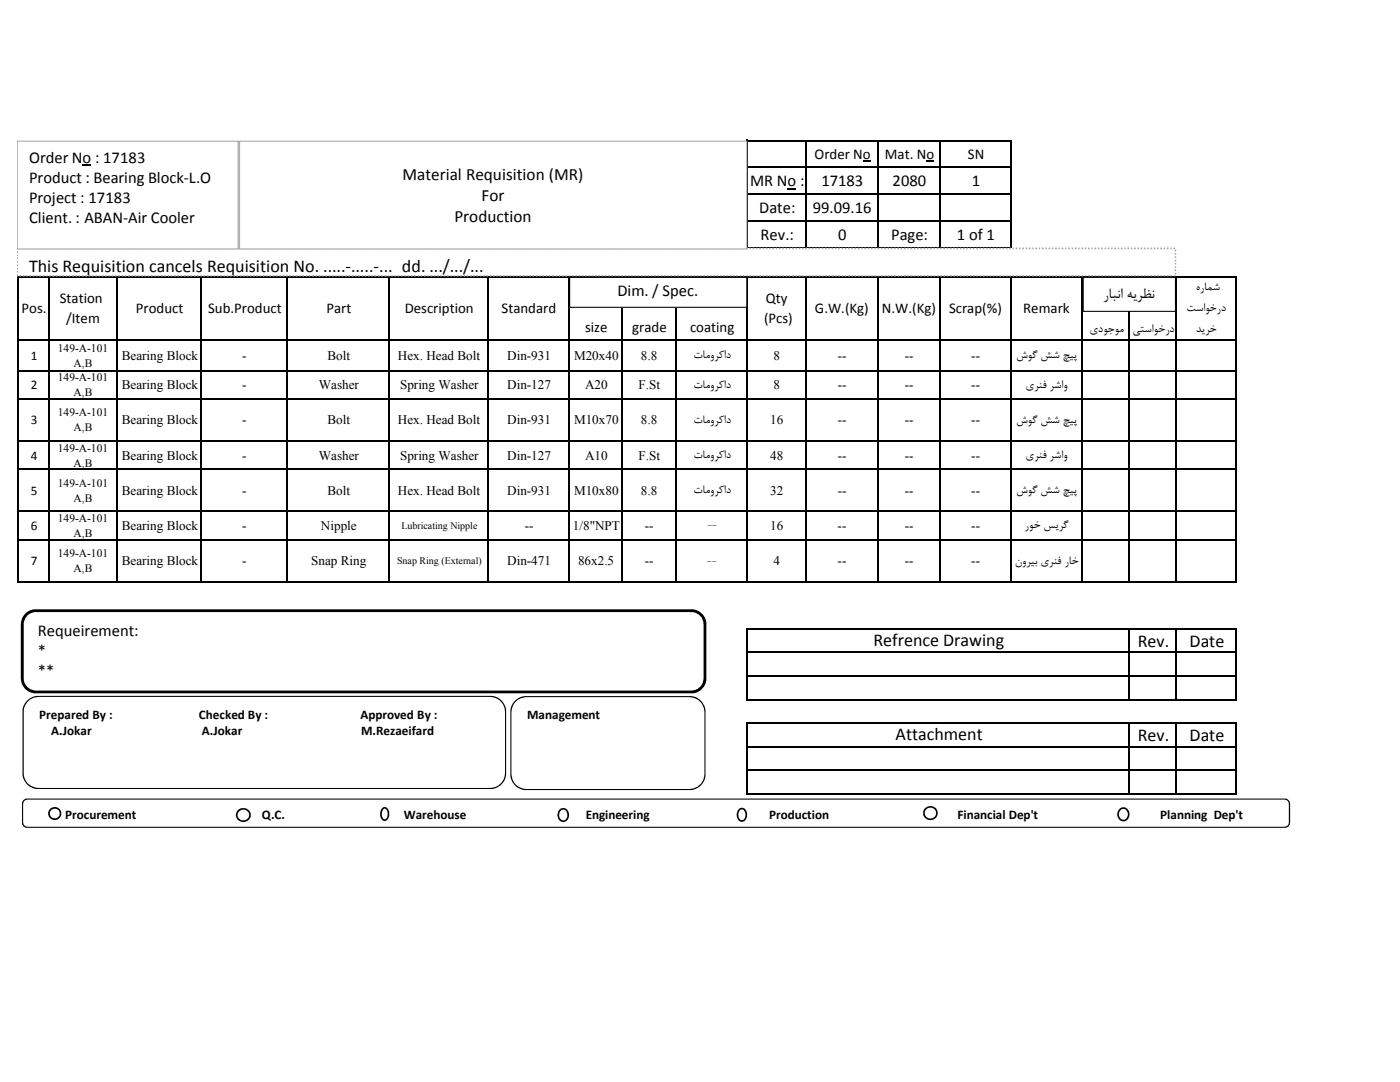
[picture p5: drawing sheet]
<svg xmlns="http://www.w3.org/2000/svg" width="279mm" height="216mm" viewBox="0 0 279 216" stroke-linecap="round" stroke-linejoin="round" font-family="sans-serif">
<path d="M157.2 37.6h1.7v.2h-1.7zM172.2 32.1h1.5v.2h-1.5zM184.9 32.1h1.6v.2h-1.6z" fill="#000"/>
<g fill="none" stroke="#000" stroke-width=".3">
<path d="M149.2 27.9v21.8M149.3 28h52.5M149.3 33.4h52.5M149.3 38.8h52.5M160.8 28.2v21.5M175.2 28.2v21.5M187.6 28.2v21.5M201.7 28.2v88M3.6 55v61.2M3.7 55.2h243.1M9.8 55.3v60.9M23.3 55.3v60.9"/>
<path d="M40.2 55.3v60.9M57.3 55.3v60.9M77.6 55.3v60.9M97.4 55.3v60.9M113.5 55.3v60.9M124.2 55.3v60.9M134.9 55.3v60.9M149.2 55.3v60.9M149.3 44.2h52.5M149.3 49.6h52.5M160.8 55.3v60.9M175.2 55.3v60.9"/>
<path d="M187.6 55.3v60.9M216 55.3v60.9M225.4 55.3v60.9M234.7 55.3v60.9M246.7 55.3v60.9M3.7 67.8h243.1M3.7 73.9h243.1M3.7 79.6h243.1M3.7 88h243.1M3.7 93.6h243.1M3.7 102h243.1M3.7 107.7h243.1"/>
<path d="M3.7 116.1h243.1M149.2 125.3v14.4M149.3 125.5h97.5M149.3 130.2h97.5M149.3 134.9h97.5M149.3 139.6h97.5M225.4 125.6v14.1M234.7 125.6v14.1M246.7 125.6v14.1M149.2 144.1v14.4M149.3 144.3h97.5M149.3 149h97.5"/>
<path d="M149.3 153.7h97.5M149.3 158.4h97.5M225.4 144.4v14.1M234.7 144.4v14.1M246.7 144.4v14.1"/>
</g>
<path d="M3.4 49.6h231.2v5.4h-231.2z" fill="#fff"/>
<path d="M3.4 54.7h.2v.3h-.2zM3.4 54.1h.2v.3h-.2zM3.4 53.4h.2v.3h-.2zM3.4 52.7h.2v.4h-.2zM3.4 52.1h.2v.3h-.2zM3.4 51.4h.2v.4h-.2zM3.4 50.8h.2v.3h-.2zM3.4 50.1h.2v.4h-.2zM3.4 49.4h.2v.3h-.2l.2-.1v.2h-.2zM3.9 49.4h.3v.3h-.3zM4.5 49.4h.4v.3h-.4zM5.2 49.4h.3v.3h-.3zM5.8 49.4h.4v.3h-.4zM6.5 49.4h.3v.3h-.3zM7.2 49.4h.3v.3h-.3zM7.8 49.4h.3v.3h-.3zM8.5 49.4h.3v.3h-.3zM9.1 49.4h.3v.3h-.3zM9.8 49.4h.3v.3h-.3zM10.5 49.4h.3v.3h-.3zM11.1 49.4h.3v.3h-.3zM11.8 49.4h.3v.3h-.3zM12.4 49.4h.3v.3h-.3zM13.1 49.4h.3v.3h-.3zM13.7 49.4h.4v.3h-.4zM14.4 49.4h.3v.3h-.3zM15 49.4h.4v.3h-.4zM15.7 49.4h.3v.3h-.3zM16.3 49.4h.4v.3h-.4zM17 49.4h.3v.3h-.3zM17.7 49.4h.3v.3h-.3zM18.3 49.4h.3v.3h-.3zM19 49.4h.3v.3h-.3zM19.6 49.4h.3v.3h-.3zM20.3 49.4h.3v.3h-.3zM21 49.4h.3v.3h-.3zM21.6 49.4h.3v.3h-.3zM22.3 49.4h.3v.3h-.3zM22.9 49.4h.3v.3h-.3zM23.6 49.4h.3v.3h-.3zM24.2 49.4h.4v.3h-.4zM24.9 49.4h.3v.3h-.3zM25.5 49.4h.4v.3h-.4zM26.2 49.4h.3v.3h-.3zM26.8 49.4h.4v.3h-.4zM27.5 49.4h.3v.3h-.3zM28.2 49.4h.3v.3h-.3zM28.8 49.4h.3v.3h-.3zM29.5 49.4h.3v.3h-.3zM30.1 49.4h.3v.3h-.3zM30.8 49.4h.3v.3h-.3zM31.5 49.4h.3v.3h-.3zM32.1 49.4h.3v.3h-.3zM32.8 49.4h.3v.3h-.3zM33.4 49.4h.3v.3h-.3zM34.1 49.4h.3v.3h-.3zM34.7 49.4h.4v.3h-.4zM35.4 49.4h.3v.3h-.3zM36 49.4h.4v.3h-.4zM36.7 49.4h.3v.3h-.3zM37.3 49.4h.4v.3h-.4zM38 49.4h.3v.3h-.3zM38.7 49.4h.3v.3h-.3zM39.3 49.4h.3v.3h-.3zM40 49.4h.3v.3h-.3zM40.6 49.4h.3v.3h-.3zM41.3 49.4h.3v.3h-.3zM42 49.4h.2v.3h-.2zM42.6 49.4h.3v.3h-.3zM43.3 49.4h.3v.3h-.3zM43.9 49.4h.3v.3h-.3zM44.6 49.4h.3v.3h-.3zM45.2 49.4h.4v.3h-.4zM45.9 49.4h.3v.3h-.3zM46.5 49.4h.4v.3h-.4zM47.2 49.4h.3v.3h-.3zM47.8 49.4h.4v.3h-.4zM48.5 49.4h.3v.3h-.3zM49.1 49.4h.4v.3h-.4zM49.8 49.4h.3v.3h-.3zM50.5 49.4h.3v.3h-.3zM51.1 49.4h.3v.3h-.3zM51.8 49.4h.3v.3h-.3zM52.5 49.4h.2v.3h-.2zM53.1 49.4h.3v.3h-.3zM53.8 49.4h.3v.3h-.3zM54.4 49.4h.3v.3h-.3zM55.1 49.4h.3v.3h-.3zM55.7 49.4h.3v.3h-.3zM56.4 49.4h.3v.3h-.3zM57 49.4h.4v.3h-.4zM57.7 49.4h.3v.3h-.3zM58.3 49.4h.4v.3h-.4zM59 49.4h.3v.3h-.3zM59.6 49.4h.4v.3h-.4zM60.3 49.4h.3v.3h-.3zM61 49.4h.3v.3h-.3zM61.6 49.4h.3v.3h-.3zM62.3 49.4h.3v.3h-.3zM62.9 49.4h.3v.3h-.3zM63.6 49.4h.3v.3h-.3zM64.3 49.4h.3v.3h-.3zM64.9 49.4h.3v.3h-.3zM65.6 49.4h.3v.3h-.3zM66.2 49.4h.3v.3h-.3zM66.9 49.4h.3v.3h-.3zM67.5 49.4h.4v.3h-.4zM68.2 49.4h.3v.3h-.3zM68.8 49.4h.4v.3h-.4zM69.5 49.4h.3v.3h-.3zM70.1 49.4h.4v.3h-.4zM70.8 49.4h.3v.3h-.3zM71.5 49.4h.3v.3h-.3zM72.1 49.4h.3v.3h-.3zM72.8 49.4h.3v.3h-.3zM73.4 49.4h.3v.3h-.3zM74.1 49.4h.3v.3h-.3zM74.8 49.4h.3v.3h-.3zM75.4 49.4h.3v.3h-.3zM76.1 49.4h.3v.3h-.3zM76.7 49.4h.3v.3h-.3zM77.4 49.4h.3v.3h-.3zM78 49.4h.4v.3h-.4zM78.7 49.4h.3v.3h-.3zM79.3 49.4h.4v.3h-.4zM80 49.4h.3v.3h-.3zM80.6 49.4h.4v.3h-.4zM81.3 49.4h.3v.3h-.3zM82 49.4h.3v.3h-.3zM82.6 49.4h.3v.3h-.3zM83.3 49.4h.3v.3h-.3zM83.9 49.4h.3v.3h-.3zM84.6 49.4h.3v.3h-.3zM85.3 49.4h.3v.3h-.3zM85.9 49.4h.3v.3h-.3zM86.6 49.4h.3v.3h-.3zM87.2 49.4h.3v.3h-.3zM87.9 49.4h.3v.3h-.3zM88.5 49.4h.4v.3h-.4zM89.2 49.4h.3v.3h-.3zM89.8 49.4h.4v.3h-.4zM90.5 49.4h.3v.3h-.3zM91.1 49.4h.4v.3h-.4zM91.8 49.4h.3v.3h-.3zM92.5 49.4h.3v.3h-.3zM93.1 49.4h.3v.3h-.3zM93.8 49.4h.3v.3h-.3zM94.4 49.4h.3v.3h-.3zM95.1 49.4h.3v.3h-.3zM95.8 49.4h.3v.3h-.3zM96.4 49.4h.3v.3h-.3zM97.1 49.4h.3v.3h-.3zM97.7 49.4h.3v.3h-.3zM98.4 49.4h.3v.3h-.3zM99 49.4h.4v.3h-.4zM99.7 49.4h.3v.3h-.3zM100.3 49.4h.4v.3h-.4zM101 49.4h.3v.3h-.3zM101.6 49.4h.4v.3h-.4zM102.3 49.4h.3v.3h-.3zM103 49.4h.3v.3h-.3zM103.6 49.4h.3v.3h-.3zM104.3 49.4h.3v.3h-.3zM104.9 49.4h.3v.3h-.3zM105.6 49.4h.3v.3h-.3zM106.3 49.4h.3v.3h-.3zM106.9 49.4h.3v.3h-.3zM107.6 49.4h.3v.3h-.3zM108.2 49.4h.3v.3h-.3zM108.9 49.4h.3v.3h-.3zM109.5 49.4h.4v.3h-.4zM110.2 49.4h.3v.3h-.3zM110.8 49.4h.4v.3h-.4zM111.5 49.4h.3v.3h-.3zM112.1 49.4h.4v.3h-.4zM112.8 49.4h.3v.3h-.3zM113.5 49.4h.3v.3h-.3zM114.1 49.4h.3v.3h-.3zM114.8 49.4h.3v.3h-.3zM115.4 49.4h.3v.3h-.3zM116.1 49.4h.3v.3h-.3zM116.8 49.4h.3v.3h-.3zM117.4 49.4h.3v.3h-.3zM118.1 49.4h.3v.3h-.3zM118.7 49.4h.3v.3h-.3zM119.4 49.4h.3v.3h-.3zM120 49.4h.4v.3h-.4zM120.7 49.4h.3v.3h-.3zM121.3 49.4h.4v.3h-.4zM122 49.4h.3v.3h-.3zM122.6 49.4h.4v.3h-.4zM123.3 49.4h.3v.3h-.3zM124 49.4h.3v.3h-.3zM124.6 49.4h.3v.3h-.3zM125.3 49.4h.3v.3h-.3zM125.9 49.4h.3v.3h-.3zM126.6 49.4h.3v.3h-.3zM127.3 49.4h.3v.3h-.3zM127.9 49.4h.3v.3h-.3zM128.6 49.4h.3v.3h-.3zM129.2 49.4h.3v.3h-.3zM129.9 49.4h.3v.3h-.3zM130.5 49.4h.4v.3h-.4zM131.2 49.4h.3v.3h-.3zM131.8 49.4h.4v.3h-.4zM132.5 49.4h.3v.3h-.3zM133.1 49.4h.4v.3h-.4zM133.8 49.4h.3v.3h-.3zM134.5 49.4h.3v.3h-.3zM135.1 49.4h.3v.3h-.3zM135.8 49.4h.3v.3h-.3zM136.4 49.4h.3v.3h-.3zM137.1 49.4h.3v.3h-.3zM137.8 49.4h.2v.3h-.2zM138.4 49.4h.3v.3h-.3zM139.1 49.4h.3v.3h-.3zM139.7 49.4h.3v.3h-.3zM140.4 49.4h.3v.3h-.3zM141 49.4h.4v.3h-.4zM141.7 49.4h.3v.3h-.3zM142.3 49.4h.4v.3h-.4zM143 49.4h.3v.3h-.3zM143.6 49.4h.4v.3h-.4zM144.3 49.4h.3v.3h-.3zM144.9 49.4h.4v.3h-.4zM145.6 49.4h.3v.3h-.3zM146.3 49.4h.3v.3h-.3zM146.9 49.4h.3v.3h-.3zM147.6 49.4h.3v.3h-.3zM148.3 49.4h.2v.3h-.2zM148.9 49.4h.3v.3h-.3zM149.6 49.4h.3v.3h-.3zM150.2 49.4h.3v.3h-.3zM150.9 49.4h.3v.3h-.3zM151.5 49.4h.3v.3h-.3zM152.2 49.4h.3v.3h-.3zM152.8 49.4h.4v.3h-.4zM153.5 49.4h.3v.3h-.3zM154.1 49.4h.4v.3h-.4zM154.8 49.4h.3v.3h-.3zM155.4 49.4h.4v.3h-.4zM156.1 49.4h.3v.3h-.3zM156.8 49.4h.3v.3h-.3zM157.4 49.4h.3v.3h-.3zM158.1 49.4h.3v.3h-.3zM158.7 49.4h.3v.3h-.3zM159.4 49.4h.3v.3h-.3zM160.1 49.4h.3v.3h-.3zM160.7 49.4h.3v.3h-.3zM161.4 49.4h.3v.3h-.3zM162 49.4h.3v.3h-.3zM162.7 49.4h.3v.3h-.3zM163.3 49.4h.4v.3h-.4zM164 49.4h.3v.3h-.3zM164.6 49.4h.4v.3h-.4zM165.3 49.4h.3v.3h-.3zM165.9 49.4h.4v.3h-.4zM166.6 49.4h.3v.3h-.3zM167.3 49.4h.3v.3h-.3zM167.9 49.4h.3v.3h-.3zM168.6 49.4h.3v.3h-.3zM169.2 49.4h.3v.3h-.3zM169.9 49.4h.3v.3h-.3zM170.6 49.4h.3v.3h-.3zM171.2 49.4h.3v.3h-.3zM171.9 49.4h.3v.3h-.3zM172.5 49.4h.3v.3h-.3zM173.2 49.4h.3v.3h-.3zM173.8 49.4h.4v.3h-.4zM174.5 49.4h.3v.3h-.3zM175.1 49.4h.4v.3h-.4zM175.8 49.4h.3v.3h-.3zM176.4 49.4h.4v.3h-.4zM177.1 49.4h.3v.3h-.3zM177.8 49.4h.3v.3h-.3zM178.4 49.4h.3v.3h-.3zM179.1 49.4h.3v.3h-.3zM179.7 49.4h.3v.3h-.3zM180.4 49.4h.3v.3h-.3zM181.1 49.4h.3v.3h-.3zM181.7 49.4h.3v.3h-.3zM182.4 49.4h.3v.3h-.3zM183 49.4h.3v.3h-.3zM183.7 49.4h.3v.3h-.3zM184.3 49.4h.4v.3h-.4zM185 49.4h.3v.3h-.3zM185.6 49.4h.4v.3h-.4zM186.3 49.4h.3v.3h-.3zM186.9 49.4h.4v.3h-.4zM187.6 49.4h.3v.3h-.3zM188.3 49.4h.3v.3h-.3zM188.9 49.4h.3v.3h-.3zM189.6 49.4h.3v.3h-.3zM190.2 49.4h.3v.3h-.3zM190.9 49.4h.3v.3h-.3zM191.6 49.4h.3v.3h-.3zM192.2 49.4h.3v.3h-.3zM192.9 49.4h.3v.3h-.3zM193.5 49.4h.3v.3h-.3zM194.2 49.4h.3v.3h-.3zM194.8 49.4h.4v.3h-.4zM195.5 49.4h.3v.3h-.3zM196.1 49.4h.4v.3h-.4zM196.8 49.4h.3v.3h-.3zM197.4 49.4h.4v.3h-.4zM198.1 49.4h.3v.3h-.3zM198.8 49.4h.3v.3h-.3zM199.4 49.4h.3v.3h-.3zM200.1 49.4h.3v.3h-.3zM200.7 49.4h.3v.3h-.3zM201.4 49.4h.3v.3h-.3zM202.1 49.4h.3v.3h-.3zM202.7 49.4h.3v.3h-.3zM203.4 49.4h.3v.3h-.3zM204 49.4h.3v.3h-.3zM204.7 49.4h.3v.3h-.3zM205.3 49.4h.4v.3h-.4zM206 49.4h.3v.3h-.3zM206.6 49.4h.4v.3h-.4zM207.3 49.4h.3v.3h-.3zM207.9 49.4h.4v.3h-.4zM208.6 49.4h.3v.3h-.3zM209.3 49.4h.3v.3h-.3zM209.9 49.4h.3v.3h-.3zM210.6 49.4h.3v.3h-.3zM211.2 49.4h.3v.3h-.3zM211.9 49.4h.3v.3h-.3zM212.6 49.4h.3v.3h-.3zM213.2 49.4h.3v.3h-.3zM213.9 49.4h.3v.3h-.3zM214.5 49.4h.3v.3h-.3zM215.2 49.4h.3v.3h-.3zM215.8 49.4h.4v.3h-.4zM216.5 49.4h.3v.3h-.3zM217.1 49.4h.4v.3h-.4zM217.8 49.4h.3v.3h-.3zM218.4 49.4h.4v.3h-.4zM219.1 49.4h.3v.3h-.3zM219.8 49.4h.3v.3h-.3zM220.4 49.4h.3v.3h-.3zM221.1 49.4h.3v.3h-.3zM221.7 49.4h.3v.3h-.3zM222.4 49.4h.3v.3h-.3zM223.1 49.4h.3v.3h-.3zM223.7 49.4h.3v.3h-.3zM224.4 49.4h.3v.3h-.3zM225 49.4h.3v.3h-.3zM225.7 49.4h.3v.3h-.3zM226.3 49.4h.4v.3h-.4zM227 49.4h.3v.3h-.3zM227.6 49.4h.4v.3h-.4zM228.3 49.4h.3v.3h-.3zM228.9 49.4h.4v.3h-.4zM229.6 49.4h.3v.3h-.3zM230.3 49.4h.3v.3h-.3zM230.9 49.4h.3v.3h-.3zM231.6 49.4h.3v.3h-.3zM232.2 49.4h.3v.3h-.3zM232.9 49.4h.3v.3h-.3zM233.6 49.4h.2v.3h-.2zM234.2 49.4h.3v.3h-.3zM234.4 49.8h.3v.4h-.3zM234.4 50.5h.3v.3h-.3zM234.4 51.1h.3v.4h-.3zM234.4 51.8h.3v.4h-.3zM234.4 52.5h.3v.3h-.3zM234.4 53.1h.3v.4h-.3zM234.4 53.8h.3v.3h-.3zM234.4 54.4h.3v.4h-.3zM234.2 54.9h.4v.3h-.4zM233.6 54.9h.3v.3h-.3zM232.9 54.9h.4v.3h-.4zM232.2 54.9h.4v.3h-.4zM231.6 54.9h.3v.3h-.3zM230.9 54.9h.4v.3h-.4zM230.3 54.9h.3v.3h-.3zM229.6 54.9h.4v.3h-.4zM229 54.9h.3v.3h-.3zM228.3 54.9h.3v.3h-.3zM227.7 54.9h.3v.3h-.3zM227 54.9h.3v.3h-.3zM226.4 54.9h.3v.3h-.3zM225.7 54.9h.3v.3h-.3zM225 54.9h.4v.3h-.4zM224.4 54.9h.3v.3h-.3zM223.7 54.9h.4v.3h-.4zM223.1 54.9h.3v.3h-.3zM222.4 54.9h.4v.3h-.4zM221.7 54.9h.4v.3h-.4zM221.1 54.9h.3v.3h-.3zM220.4 54.9h.4v.3h-.4zM219.8 54.9h.3v.3h-.3zM219.1 54.9h.4v.3h-.4zM218.5 54.9h.3v.3h-.3zM217.8 54.9h.3v.3h-.3zM217.2 54.9h.3v.3h-.3zM216.5 54.9h.3v.3h-.3zM215.9 54.9h.3v.3h-.3zM215.2 54.9h.3v.3h-.3zM214.5 54.9h.4v.3h-.4zM213.9 54.9h.3v.3h-.3zM213.2 54.9h.4v.3h-.4zM212.6 54.9h.3v.3h-.3zM211.9 54.9h.4v.3h-.4zM211.2 54.9h.4v.3h-.4zM210.6 54.9h.3v.3h-.3zM209.9 54.9h.4v.3h-.4zM209.3 54.9h.3v.3h-.3zM208.6 54.9h.4v.3h-.4zM208 54.9h.3v.3h-.3zM207.3 54.9h.3v.3h-.3zM206.7 54.9h.3v.3h-.3zM206 54.9h.3v.3h-.3zM205.4 54.9h.3v.3h-.3zM204.7 54.9h.3v.3h-.3zM204 54.9h.4v.3h-.4zM203.4 54.9h.3v.3h-.3zM202.7 54.9h.4v.3h-.4zM202.1 54.9h.3v.3h-.3zM201.4 54.9h.4v.3h-.4zM200.7 54.9h.4v.3h-.4zM200.1 54.9h.3v.3h-.3zM199.4 54.9h.4v.3h-.4zM198.8 54.9h.3v.3h-.3zM198.1 54.9h.4v.3h-.4zM197.5 54.9h.3v.3h-.3zM196.8 54.9h.3v.3h-.3zM196.2 54.9h.3v.3h-.3zM195.5 54.9h.3v.3h-.3zM194.9 54.9h.3v.3h-.3zM194.2 54.9h.3v.3h-.3zM193.5 54.9h.4v.3h-.4zM192.9 54.9h.3v.3h-.3zM192.2 54.9h.4v.3h-.4zM191.6 54.9h.3v.3h-.3zM190.9 54.9h.4v.3h-.4zM190.2 54.9h.4v.3h-.4zM189.6 54.9h.3v.3h-.3zM188.9 54.9h.4v.3h-.4zM188.3 54.9h.3v.3h-.3zM187.6 54.9h.4v.3h-.4zM187 54.9h.3v.3h-.3zM186.3 54.9h.3v.3h-.3zM185.7 54.9h.3v.3h-.3zM185 54.9h.3v.3h-.3zM184.4 54.9h.3v.3h-.3zM183.7 54.9h.3v.3h-.3zM183 54.9h.4v.3h-.4zM182.4 54.9h.3v.3h-.3zM181.7 54.9h.4v.3h-.4zM181.1 54.9h.3v.3h-.3zM180.4 54.9h.4v.3h-.4zM179.7 54.9h.4v.3h-.4zM179.1 54.9h.4v.3h-.4zM178.4 54.9h.4v.3h-.4zM177.8 54.9h.3v.3h-.3zM177.1 54.9h.4v.3h-.4zM176.5 54.9h.3v.3h-.3zM175.8 54.9h.3v.3h-.3zM175.2 54.9h.3v.3h-.3zM174.5 54.9h.3v.3h-.3zM173.9 54.9h.3v.3h-.3zM173.2 54.9h.3v.3h-.3zM172.6 54.9h.3v.3h-.3zM171.9 54.9h.3v.3h-.3zM171.2 54.9h.4v.3h-.4zM170.6 54.9h.3v.3h-.3zM169.9 54.9h.4v.3h-.4zM169.2 54.9h.4v.3h-.4zM168.6 54.9h.4v.3h-.4zM167.9 54.9h.4v.3h-.4zM167.3 54.9h.3v.3h-.3zM166.6 54.9h.4v.3h-.4zM166 54.9h.3v.3h-.3zM165.3 54.9h.4v.3h-.4zM164.7 54.9h.3v.3h-.3zM164 54.9h.3v.3h-.3zM163.4 54.9h.3v.3h-.3zM162.7 54.9h.3v.3h-.3zM162.1 54.9h.3v.3h-.3zM161.4 54.9h.3v.3h-.3zM160.7 54.9h.4v.3h-.4zM160.1 54.9h.3v.3h-.3zM159.4 54.9h.4v.3h-.4zM158.7 54.9h.4v.3h-.4zM158.1 54.9h.4v.3h-.4zM157.4 54.9h.4v.3h-.4zM156.8 54.9h.3v.3h-.3zM156.1 54.9h.4v.3h-.4zM155.5 54.9h.3v.3h-.3zM154.8 54.9h.4v.3h-.4zM154.2 54.9h.3v.3h-.3zM153.5 54.9h.3v.3h-.3zM152.9 54.9h.3v.3h-.3zM152.2 54.9h.3v.3h-.3zM151.6 54.9h.3v.3h-.3zM150.9 54.9h.3v.3h-.3zM150.2 54.9h.4v.3h-.4zM149.6 54.9h.3v.3h-.3zM148.9 54.9h.4v.3h-.4zM148.3 54.9h.3v.3h-.3zM147.6 54.9h.4v.3h-.4zM146.9 54.9h.4v.3h-.4zM146.3 54.9h.3v.3h-.3zM145.6 54.9h.4v.3h-.4zM145 54.9h.3v.3h-.3zM144.3 54.9h.4v.3h-.4zM143.7 54.9h.3v.3h-.3zM143 54.9h.3v.3h-.3zM142.4 54.9h.3v.3h-.3zM141.7 54.9h.3v.3h-.3zM141.1 54.9h.3v.3h-.3zM140.4 54.9h.3v.3h-.3zM139.7 54.9h.4v.3h-.4zM139.1 54.9h.3v.3h-.3zM138.4 54.9h.4v.3h-.4zM137.8 54.9h.3v.3h-.3zM137.1 54.9h.4v.3h-.4zM136.4 54.9h.4v.3h-.4zM135.8 54.9h.3v.3h-.3zM135.1 54.9h.4v.3h-.4zM134.5 54.9h.3v.3h-.3zM133.8 54.9h.4v.3h-.4zM133.2 54.9h.3v.3h-.3zM132.5 54.9h.3v.3h-.3zM131.9 54.9h.3v.3h-.3zM131.2 54.9h.3v.3h-.3zM130.6 54.9h.3v.3h-.3zM129.9 54.9h.3v.3h-.3zM129.2 54.9h.4v.3h-.4zM128.6 54.9h.3v.3h-.3zM127.9 54.9h.4v.3h-.4zM127.3 54.9h.3v.3h-.3zM126.6 54.9h.4v.3h-.4zM125.9 54.9h.4v.3h-.4zM125.3 54.9h.3v.3h-.3zM124.6 54.9h.4v.3h-.4zM124 54.9h.3v.3h-.3zM123.3 54.9h.4v.3h-.4zM122.7 54.9h.3v.3h-.3zM122 54.9h.3v.3h-.3zM121.4 54.9h.3v.3h-.3zM120.7 54.9h.3v.3h-.3zM120.1 54.9h.3v.3h-.3zM119.4 54.9h.3v.3h-.3zM118.7 54.9h.4v.3h-.4zM118.1 54.9h.3v.3h-.3zM117.4 54.9h.4v.3h-.4zM116.8 54.9h.3v.3h-.3zM116.1 54.9h.4v.3h-.4zM115.4 54.9h.4v.3h-.4zM114.8 54.9h.3v.3h-.3zM114.1 54.9h.4v.3h-.4zM113.5 54.9h.3v.3h-.3zM112.8 54.9h.4v.3h-.4zM112.2 54.9h.3v.3h-.3zM111.5 54.9h.3v.3h-.3zM110.9 54.9h.3v.3h-.3zM110.2 54.9h.3v.3h-.3zM109.6 54.9h.3v.3h-.3zM108.9 54.9h.3v.3h-.3zM108.2 54.9h.4v.3h-.4zM107.6 54.9h.3v.3h-.3zM106.9 54.9h.4v.3h-.4zM106.3 54.9h.3v.3h-.3zM105.6 54.9h.4v.3h-.4zM104.9 54.9h.4v.3h-.4zM104.3 54.9h.3v.3h-.3zM103.6 54.9h.4v.3h-.4zM103 54.9h.3v.3h-.3zM102.3 54.9h.4v.3h-.4zM101.7 54.9h.3v.3h-.3zM101 54.9h.3v.3h-.3zM100.4 54.9h.3v.3h-.3zM99.7 54.9h.3v.3h-.3zM99.1 54.9h.3v.3h-.3zM98.4 54.9h.3v.3h-.3zM97.7 54.9h.4v.3h-.4zM97.1 54.9h.3v.3h-.3zM96.4 54.9h.4v.3h-.4zM95.8 54.9h.3v.3h-.3zM95.1 54.9h.4v.3h-.4zM94.4 54.9h.4v.3h-.4zM93.8 54.9h.3v.3h-.3zM93.1 54.9h.4v.3h-.4zM92.5 54.9h.3v.3h-.3zM91.8 54.9h.4v.3h-.4zM91.2 54.9h.3v.3h-.3zM90.5 54.9h.3v.3h-.3zM89.9 54.9h.3v.3h-.3zM89.2 54.9h.3v.3h-.3zM88.6 54.9h.3v.3h-.3zM87.9 54.9h.3v.3h-.3zM87.2 54.9h.4v.3h-.4zM86.6 54.9h.3v.3h-.3zM85.9 54.9h.4v.3h-.4zM85.3 54.9h.3v.3h-.3zM84.6 54.9h.4v.3h-.4zM83.9 54.9h.4v.3h-.4zM83.3 54.9h.4v.3h-.4zM82.6 54.9h.4v.3h-.4zM82 54.9h.3v.3h-.3zM81.3 54.9h.4v.3h-.4zM80.7 54.9h.3v.3h-.3zM80 54.9h.3v.3h-.3zM79.4 54.9h.3v.3h-.3zM78.7 54.9h.3v.3h-.3zM78.1 54.9h.3v.3h-.3zM77.4 54.9h.3v.3h-.3zM76.8 54.9h.3v.3h-.3zM76.1 54.9h.3v.3h-.3zM75.4 54.9h.4v.3h-.4zM74.8 54.9h.3v.3h-.3zM74.1 54.9h.4v.3h-.4zM73.4 54.9h.4v.3h-.4zM72.8 54.9h.4v.3h-.4zM72.1 54.9h.4v.3h-.4zM71.5 54.9h.3v.3h-.3zM70.8 54.9h.4v.3h-.4zM70.2 54.9h.3v.3h-.3zM69.5 54.9h.3v.3h-.3zM68.9 54.9h.3v.3h-.3zM68.2 54.9h.3v.3h-.3zM67.6 54.9h.3v.3h-.3zM66.9 54.9h.3v.3h-.3zM66.3 54.9h.3v.3h-.3zM65.6 54.9h.3v.3h-.3zM64.9 54.9h.4v.3h-.4zM64.3 54.9h.3v.3h-.3zM63.6 54.9h.4v.3h-.4zM62.9 54.9h.4v.3h-.4zM62.3 54.9h.4v.3h-.4zM61.6 54.9h.4v.3h-.4zM61 54.9h.3v.3h-.3zM60.3 54.9h.4v.3h-.4zM59.7 54.9h.3v.3h-.3zM59 54.9h.4v.3h-.4zM58.4 54.9h.3v.3h-.3zM57.7 54.9h.3v.3h-.3zM57.1 54.9h.3v.3h-.3zM56.4 54.9h.3v.3h-.3zM55.8 54.9h.3v.3h-.3zM55.1 54.9h.3v.3h-.3zM54.4 54.9h.4v.3h-.4zM53.8 54.9h.3v.3h-.3zM53.1 54.9h.4v.3h-.4zM52.5 54.9h.3v.3h-.3zM51.8 54.9h.4v.3h-.4zM51.1 54.9h.4v.3h-.4zM50.5 54.9h.3v.3h-.3zM49.8 54.9h.4v.3h-.4zM49.2 54.9h.3v.3h-.3zM48.5 54.9h.4v.3h-.4zM47.9 54.9h.3v.3h-.3zM47.2 54.9h.3v.3h-.3zM46.6 54.9h.3v.3h-.3zM45.9 54.9h.3v.3h-.3zM45.3 54.9h.3v.3h-.3zM44.6 54.9h.3v.3h-.3zM43.9 54.9h.4v.3h-.4zM43.3 54.9h.3v.3h-.3zM42.6 54.9h.4v.3h-.4zM42 54.9h.3v.3h-.3zM41.3 54.9h.4v.3h-.4zM40.6 54.9h.4v.3h-.4zM40 54.9h.3v.3h-.3zM39.3 54.9h.4v.3h-.4zM38.7 54.9h.3v.3h-.3zM38 54.9h.4v.3h-.4zM37.4 54.9h.3v.3h-.3zM36.7 54.9h.3v.3h-.3zM36.1 54.9h.3v.3h-.3zM35.4 54.9h.3v.3h-.3zM34.8 54.9h.3v.3h-.3zM34.1 54.9h.3v.3h-.3zM33.4 54.9h.4v.3h-.4zM32.8 54.9h.3v.3h-.3zM32.1 54.9h.4v.3h-.4zM31.5 54.9h.3v.3h-.3zM30.8 54.9h.4v.3h-.4zM30.1 54.9h.4v.3h-.4zM29.5 54.9h.3v.3h-.3zM28.8 54.9h.4v.3h-.4zM28.2 54.9h.3v.3h-.3zM27.5 54.9h.4v.3h-.4zM26.9 54.9h.3v.3h-.3zM26.2 54.9h.3v.3h-.3zM25.6 54.9h.3v.3h-.3zM24.9 54.9h.3v.3h-.3zM24.3 54.9h.3v.3h-.3zM23.6 54.9h.3v.3h-.3zM22.9 54.9h.4v.3h-.4zM22.3 54.9h.3v.3h-.3zM21.6 54.9h.4v.3h-.4zM21 54.9h.3v.3h-.3zM20.3 54.9h.4v.3h-.4zM19.6 54.9h.4v.3h-.4zM19 54.9h.3v.3h-.3zM18.3 54.9h.4v.3h-.4zM17.7 54.9h.3v.3h-.3zM17 54.9h.4v.3h-.4zM16.4 54.9h.3v.3h-.3zM15.7 54.9h.3v.3h-.3zM15.1 54.9h.3v.3h-.3zM14.4 54.9h.3v.3h-.3zM13.8 54.9h.3v.3h-.3zM13.1 54.9h.3v.3h-.3zM12.4 54.9h.4v.3h-.4zM11.8 54.9h.3v.3h-.3zM11.1 54.9h.4v.3h-.4zM10.5 54.9h.3v.3h-.3zM9.8 54.9h.4v.3h-.4zM9.1 54.9h.4v.3h-.4zM8.5 54.9h.3v.3h-.3zM7.8 54.9h.4v.3h-.4zM7.2 54.9h.3v.3h-.3zM6.5 54.9h.4v.3h-.4zM5.9 54.9h.3v.3h-.3zM5.2 54.9h.3v.3h-.3zM4.6 54.9h.3v.3h-.3zM3.9 54.9h.3v.3h-.3zM3.4 54.9h.2v.3h-.2z" fill="#a6a6a6"/>
<path d="M3.4 28.2h44.1v21.5h-44.1z" fill="#fff"/>
<path d="M3.4 28.1h44.2l.1 21.6-.2 .1h-44.1zM3.4 28.3l.2-.1v21.5l-.2-.1h44.1l-.1 .1v-21.5l.1 .1z" fill="#a6a6a6"/>
<path d="M16.5 32.9h1.7v.2h-1.7z" fill="#000"/>
<path d="M47.8 28.2h101.2v21.5h-101.2z" fill="#fff"/>
<path d="M47.7 28.1h101.3l.1 .1v21.5l-.1 .1h-101.2zM47.8 28.3l.1-.1v21.5l-.1-.1h101.2l-.1 .1v-21.5l.1 .1z" fill="#a6a6a6"/>
<path d="M216.2 55.3h18.4v6.8h-18.4z" fill="#fff"/>
<path d="M216.1 55.3l18.5-.1 .1 .1v6.9h-18.5l-.2-.1zM216.2 55.5l.1-.2v6.8l-.1-.1h18.4l-.1 .1v-6.8l.1 .2z" fill="#000"/>
<path d="M5 122.9a2.71 2.71 0 0 1 2.2-1.1h130.8a2.69 2.69 0 0 1 2.7 2.7v10.9a2.66 2.66 0 0 1-2.7 2.6h-130.8a2.7 2.7 0 0 1-2.8-2.6v-10.9l.1-.6z" fill-rule="evenodd" fill="#fff"/>
<path d="M5.2 122.3a2.79 2.79 0 0 1 2-.7h131.1a3 3 0 0 1 2.7 2.6v11.4a3 3 0 0 1-2.7 2.7h-131.1a2.96 2.96 0 0 1-3.1-2.9v-10.9l.4-1.3zM5.4 122.9l-.3 .4-.4 1v11a2.43 2.43 0 0 0 2.5 2.5h130.8a2.47 2.47 0 0 0 2.4-2.4v-10.8a2.46 2.46 0 0 0-2.4-2.5h-130.8l-1.2 .3z" fill="#000"/>
<path d="M5.8 139.6l1.2-.6 .7-.1h90.1a3.1 3.1 0 0 1 3.1 3.1v12.3a3 3 0 0 1-3.1 3h-90.1a3 3 0 0 1-3.1-3v-12.3a3.1 3.1 0 0 1 1.2-2.4z" fill-rule="evenodd" fill="#fff"/>
<path d="M5.6 139.7a3 3 0 0 1 2.1-.8h90.5a3.2 3.2 0 0 1 2.8 2.8v12.9a3.2 3.2 0 0 1-2.8 2.8h-90.8a3.1 3.1 0 0 1-2.9-3.1v-12.9a3.3 3.3 0 0 1 1.1-1.7zM5.8 139.7a2.87 2.87 0 0 0-1.1 2.3v12.3a2.91 2.91 0 0 0 3 2.9h90.1a3 3 0 0 0 3-2.9v-12.3a3 3 0 0 0-3-2.9h-90.1l-1 .2z" fill="#000"/>
<path d="M113.7 55.3h35.3v6h-35.3z" fill="#fff"/>
<path d="M113.6 55.3l35.4-.1 .1 .1v6l-35.4 .1-.2-.1zM113.7 55.5l.1-.2v6l-.1-.1h35.3l-.1 .1v-6l.1 .2z" fill="#000"/>
<path d="M102.6 140.1a3.1 3.1 0 0 1 2.4-1.1h32.6a3.1 3.1 0 0 1 3.1 3.1v12.3a3.1 3.1 0 0 1-3.1 3.1h-32.6a3.1 3.1 0 0 1-3.1-3.1v-12.3l.1-.7z" fill-rule="evenodd" fill="#fff"/>
<path d="M102.9 139.7a3.1 3.1 0 0 1 2.1-.8h32.9a3.2 3.2 0 0 1 2.9 2.9v13a3.2 3.2 0 0 1-2.9 2.8h-32.9a3.2 3.2 0 0 1-3.1-3.1v-13.1a3.1 3.1 0 0 1 1-1.7zM102.9 140.1l-.6 .8-.2 1.2v12.3a2.99 2.99 0 0 0 2.9 3h32.6a3 3 0 0 0 3-3v-12.3a3 3 0 0 0-3-3h-32.5l-1.2 .2z" fill="#000"/>
<path d="M4.8 159.7l.7-.3h250.9a.95 .95 0 0 1 .9 1v3.7a.91 .91 0 0 1-.9 1h-250.9a.92 .92 0 0 1-1-1v-3.7z" fill-rule="evenodd" fill="#fff"/>
<path d="M4.6 159.8l.6-.5h251.4l.7 .5 .2 .6v3.7l-.2 .7-.7 .4h-251.4l-.6-.4-.2-.4v-4.3zM4.9 159.8l-.3 .6v3.7l.3 .6 .6 .3h250.9l.5-.2 .3-.5v-4.1l-.3-.5-.5-.1h-250.9z" fill="#000"/>
<circle cx="10.9" cy="162.3" r="1.14" fill="#fff"/>
<path d="M9.6 162.3a1.31 1.31 0 0 1 2.6 0 1.31 1.31 0 0 1-2.6 0zM9.9 162.3a1 1 0 0 0 2 0 1 1 0 0 0-2 0z" fill="#000"/>
<circle cx="48.5" cy="162.6" r="1.29" fill="#fff"/>
<path d="M47.5 161.6a1.46 1.46 0 0 1 2.1 0 1.46 1.46 0 0 1 0 2.1 1.46 1.46 0 0 1-2.1-.1 1.42 1.42 0 0 1 0-2zM47.8 161.9l-.4 .5v.5l.4 .5 .5 .3h.5l.7-.5 .2-.6-.3-.7-.8-.4-.5 .1z" fill="#000"/>
<path d="M76.5 161.3l.3-.1a1.37 1.37 0 0 1 .8 1.2 1.37 1.37 0 0 1-.8 1.3 1.41 1.41 0 0 1-.3-2.4z" fill-rule="evenodd" fill="#fff"/>
<path d="M76.4 161.1a.81 .81 0 0 1 1.1 .4 1.84 1.84 0 0 1-.3 2.2 .71 .71 0 0 1-1.1-.3 1.74 1.74 0 0 1 .3-2.3zM76.5 161.5l-.3 .7v.7l.4 .5 .3 .1 .4-.6v-.9l-.3-.6-.2-.1z" fill="#000"/>
<path d="M223.6 161.5a1.2 1.2 0 0 1 1.6 .6 1.2 1.2 0 0 1-.7 1.6 1.23 1.23 0 0 1-1.3-.7 1.23 1.23 0 0 1 .4-1.5z" fill-rule="evenodd" fill="#fff"/>
<path d="M223.3 161.5a1.21 1.21 0 0 1 1.4-.3 1.21 1.21 0 0 1 .7 1.3l-.1 .5a1.24 1.24 0 0 1-1.6 .8 1.24 1.24 0 0 1-.7-1.6zM223.7 161.6l-.4 .7v.4l.4 .7 .7 .2 .4-.3 .3-.6v-.4l-.3-.6-.3-.2-.5-.1z" fill="#000"/>
<path d="M111.8 161.6a1.08 1.08 0 0 1 1.3 .1 1.08 1.08 0 0 1 .3 1.3 .99 .99 0 0 1-1.2 .9 .99 .99 0 0 1-.8-1.3l.1-.4z" fill-rule="evenodd" fill="#fff"/>
<path d="M111.6 161.6a1.08 1.08 0 0 1 1.1-.3 1.08 1.08 0 0 1 .8 .8 1.44 1.44 0 0 1-.8 1.9 1.23 1.23 0 0 1-1.4-1.4zM112 161.7l-.4 .7v.7l.5 .6h.5l.5-.5 .1-.3-.1-.9-.5-.5z" fill="#000"/>
<circle cx="185.6" cy="162.3" r="1.28" fill="#fff"/>
<path d="M184.2 162.3a1.45 1.45 0 0 1 2.9 0 1.45 1.45 0 0 1-2.9 0zM184.6 162.3a1.1 1.1 0 0 0 2.2 0 1.1 1.1 0 0 0-2.2 0z" fill="#000"/>
<path d="M147.5 161.6a.79 .79 0 0 1 .9-.2 .79 .79 0 0 1 .5 .8 1.11 1.11 0 0 1-1.1 1.6 1.48 1.48 0 0 1-.3-2.2z" fill-rule="evenodd" fill="#fff"/>
<path d="M147.5 161.4a.94 .94 0 0 1 .9-.2 .94 .94 0 0 1 .6 .9l.1 .8a1 1 0 0 1-.9 1.1 1 1 0 0 1-1.1-.9 1.7 1.7 0 0 1 .4-1.7zM147.7 161.7l-.3 .6v.7l.3 .5 .5 .2 .3-.3 .2-.4v-.9l-.5-.6z" fill="#000"/>
<g font-size="3.6">
<text x="5.8" y="54.2">This Requisition cancels Requisition No. .....‐.....‐... dd. .../.../...</text>
<text x="174.3" y="128.9">Refrence Drawing</text>
<text x="227.1" y="129.1">Rev.</text>
<text x="237.4" y="129.1">Date</text>
<text x="178.7" y="147.7">Attachment</text>
<text x="227.1" y="147.9">Rev.</text>
<text x="237.4" y="147.9">Date</text>
</g>
<g font-size="3.4">
<text x="80.3" y="35.9">Material Requisition (MR)</text>
<text x="96.1" y="40.1">For</text>
<text x="90.7" y="44.3">Production</text>
</g>
<g font-size="3.3">
<text x="5.8" y="32.5">Order No : 17183</text>
<text x="5.8" y="40.5">Project : 17183</text>
<text x="5.8" y="36.4">Product : Bearing Block‐L.O</text>
<text x="149.7" y="37.2">MR No :</text>
<text x="163.9" y="37.2">17183</text>
<text x="178.1" y="37.2">2080</text>
<text x="194" y="37.2">1</text>
<text x="5.8" y="44.5">Client. : ABAN‐Air Cooler</text>
<text x="151.5" y="42.6">Date:</text>
<text x="151.8" y="48">Rev.:</text>
<text x="162.2" y="42.6">99.09.16</text>
<text x="167.3" y="48">0</text>
<text x="177.8" y="48">Page:</text>
<text x="191" y="48">1 of 1</text>
<text x="123.2" y="59.1">Dim. / Spec.</text>
<text x="220.2" y="59.4">رابان ه</text>
<text x="226.2" y="59.4">يرظن</text>
<text x="7.6" y="127">Requeirement:</text>
<text x="7.6" y="130.9">*</text>
<text x="7.6" y="135">**</text>
</g>
<g font-size="3">
<text x="162.6" y="31.7">Order No</text>
<text x="176.6" y="31.7">Mat. No</text>
<text x="193.2" y="31.7">SN</text>
<text x="4.3" y="62.5">Pos.</text>
<text x="11.9" y="60.5">Station</text>
<text x="13.2" y="64.5">/Item</text>
<text x="27.1" y="62.5">Product</text>
<text x="41.5" y="62.5">Sub.Product</text>
<text x="65.1" y="62.5">Part</text>
<text x="80.8" y="62.5">Description</text>
<text x="100.1" y="62.5">Standard</text>
<text x="152.5" y="64.5">(Pcs)</text>
<text x="152.9" y="60.5">Qty</text>
<text x="162.6" y="62.5">G.W.(Kg)</text>
<text x="176" y="62.5">N.W.(Kg)</text>
<text x="189.4" y="62.5">Scrap(%)</text>
<text x="204.2" y="62.5">Remark</text>
<text x="116.8" y="66.2">size</text>
<text x="126.2" y="66.2">grade</text>
<text x="137.7" y="66.2">coating</text>
</g>
<g font-size="2.6">
<text x="238.6" y="57.9">هرامش</text>
<text x="236.8" y="62.1">تساوخرد</text>
<text x="6.2" y="71.8">1</text>
<text x="24.3" y="71.8">Bearing Block</text>
<text x="48.3" y="71.8">-</text>
<text x="65.4" y="71.8">Bolt</text>
<text x="79.4" y="71.8">Hex. Head Bolt</text>
<text x="101.2" y="71.8">Din-931</text>
<text x="114.6" y="71.8">M20x40</text>
<text x="127.9" y="71.8">8.8</text>
<text x="138.4" y="71.5">تاموركاد</text>
<text x="154.3" y="71.8">8</text>
<text x="167.2" y="71.8">--</text>
<text x="180.6" y="71.8">--</text>
<text x="193.8" y="71.8">--</text>
<text x="202.8" y="71.5">شوگ شش چيپ</text>
<text x="217.4" y="66.2">يدوجوم</text>
<text x="226" y="66.2">يتساوخرد</text>
<text x="238.7" y="66.3">ديرخ</text>
<text x="6.2" y="77.6">2</text>
<text x="24.3" y="77.6">Bearing Block</text>
<text x="48.3" y="77.6">-</text>
<text x="63.6" y="77.6">Washer</text>
<text x="79.8" y="77.6">Spring Washer</text>
<text x="101.2" y="77.6">Din-127</text>
<text x="116.8" y="77.6">A20</text>
<text x="127.4" y="77.6">F.St</text>
<text x="138.4" y="77.3">تاموركاد</text>
<text x="154.3" y="77.6">8</text>
<text x="167.2" y="77.6">--</text>
<text x="180.6" y="77.6">--</text>
<text x="193.8" y="77.6">--</text>
<text x="204.7" y="77.3">يرنف رشاو</text>
<text x="6.2" y="84.7">3</text>
<text x="24.3" y="84.7">Bearing Block</text>
<text x="48.3" y="84.7">-</text>
<text x="65.4" y="84.7">Bolt</text>
<text x="79.4" y="84.7">Hex. Head Bolt</text>
<text x="101.2" y="84.7">Din-931</text>
<text x="114.6" y="84.7">M10x70</text>
<text x="127.9" y="84.7">8.8</text>
<text x="138.4" y="84.4">تاموركاد</text>
<text x="153.7" y="84.7">16</text>
<text x="167.2" y="84.7">--</text>
<text x="180.6" y="84.7">--</text>
<text x="193.8" y="84.7">--</text>
<text x="202.8" y="84.4">شوگ شش چيپ</text>
<text x="6.2" y="91.7">4</text>
<text x="24.3" y="91.7">Bearing Block</text>
<text x="48.3" y="91.7">-</text>
<text x="63.6" y="91.7">Washer</text>
<text x="79.8" y="91.7">Spring Washer</text>
<text x="101.2" y="91.7">Din-127</text>
<text x="116.8" y="91.7">A10</text>
<text x="127.4" y="91.7">F.St</text>
<text x="138.4" y="91.4">تاموركاد</text>
<text x="153.7" y="91.7">48</text>
<text x="167.2" y="91.7">--</text>
<text x="180.6" y="91.7">--</text>
<text x="193.8" y="91.7">--</text>
<text x="204.7" y="91.4">يرنف رشاو</text>
<text x="6.2" y="98.7">5</text>
<text x="24.3" y="98.7">Bearing Block</text>
<text x="48.3" y="98.7">-</text>
<text x="65.4" y="98.7">Bolt</text>
<text x="79.4" y="98.7">Hex. Head Bolt</text>
<text x="101.2" y="98.7">Din-931</text>
<text x="114.6" y="98.7">M10x80</text>
<text x="127.9" y="98.7">8.8</text>
<text x="138.4" y="98.4">تاموركاد</text>
<text x="153.7" y="98.7">32</text>
<text x="167.2" y="98.7">--</text>
<text x="180.6" y="98.7">--</text>
<text x="193.8" y="98.7">--</text>
<text x="202.8" y="98.4">شوگ شش چيپ</text>
<text x="6.2" y="105.7">6</text>
<text x="24.3" y="105.7">Bearing Block</text>
<text x="48.3" y="105.7">-</text>
<text x="64.1" y="105.7">Nipple</text>
<text x="104.7" y="105.7">--</text>
<text x="114.3" y="105.7">1/8&quot;NPT</text>
<text x="128.7" y="105.7">--</text>
<text x="141.2" y="105.5">--</text>
<text x="153.7" y="105.7">16</text>
<text x="167.2" y="105.7">--</text>
<text x="180.6" y="105.7">--</text>
<text x="193.8" y="105.7">--</text>
<text x="204.5" y="105.5">روخ سيرگ</text>
<text x="6.2" y="112.8">7</text>
<text x="24.3" y="112.8">Bearing Block</text>
<text x="48.3" y="112.8">-</text>
<text x="62.1" y="112.8">Snap Ring</text>
<text x="101.2" y="112.8">Din-471</text>
<text x="115.4" y="112.8">86x2.5</text>
<text x="128.7" y="112.8">--</text>
<text x="141.1" y="112.5">--</text>
<text x="154.3" y="112.8">4</text>
<text x="167.2" y="112.8">--</text>
<text x="180.6" y="112.8">--</text>
<text x="193.8" y="112.8">--</text>
<text x="202.5" y="112.5">نوريب يرنف راخ</text>
<text x="7.8" y="143.5">Prepared By :</text>
<text x="39.7" y="143.5">Checked By :</text>
<text x="71.9" y="143.5">Approved By :</text>
<text x="105.2" y="143.6">Management</text>
<text x="10.2" y="146.7">A.Jokar</text>
<text x="40.3" y="146.7">A.Jokar</text>
<text x="72.1" y="146.7">M.Rezaeifard</text>
<text x="13" y="163.4">Procurement</text>
<text x="52.3" y="163.4">Q.C.</text>
<text x="80.6" y="163.4">Warehouse</text>
<text x="116.9" y="163.4">Engineering</text>
<text x="153.5" y="163.4">Production</text>
<text x="191.1" y="163.4">Financial Dep't</text>
<text x="231.6" y="163.4">Planning Dep't</text>
</g>
<g font-size="2.3">
<text x="11.6" y="70.2">149-A-101</text>
<text x="11.6" y="76.1">149-A-101</text>
<text x="14.7" y="73.2">A,B</text>
<text x="11.6" y="83.1">149-A-101</text>
<text x="14.7" y="79">A,B</text>
<text x="14.7" y="86">A,B</text>
<text x="11.6" y="90.1">149-A-101</text>
<text x="14.7" y="93.1">A,B</text>
<text x="11.6" y="97.1">149-A-101</text>
<text x="14.7" y="100.1">A,B</text>
<text x="11.6" y="104.2">149-A-101</text>
<text x="14.7" y="107.1">A,B</text>
<text x="11.6" y="111.2">149-A-101</text>
<text x="14.7" y="114.1">A,B</text>
</g>
<g font-size="2">
<text x="80.1" y="105.5">Lubricating Nipple</text>
<text x="79.2" y="112.6">Snap Ring (External)</text>
</g>
</svg>
